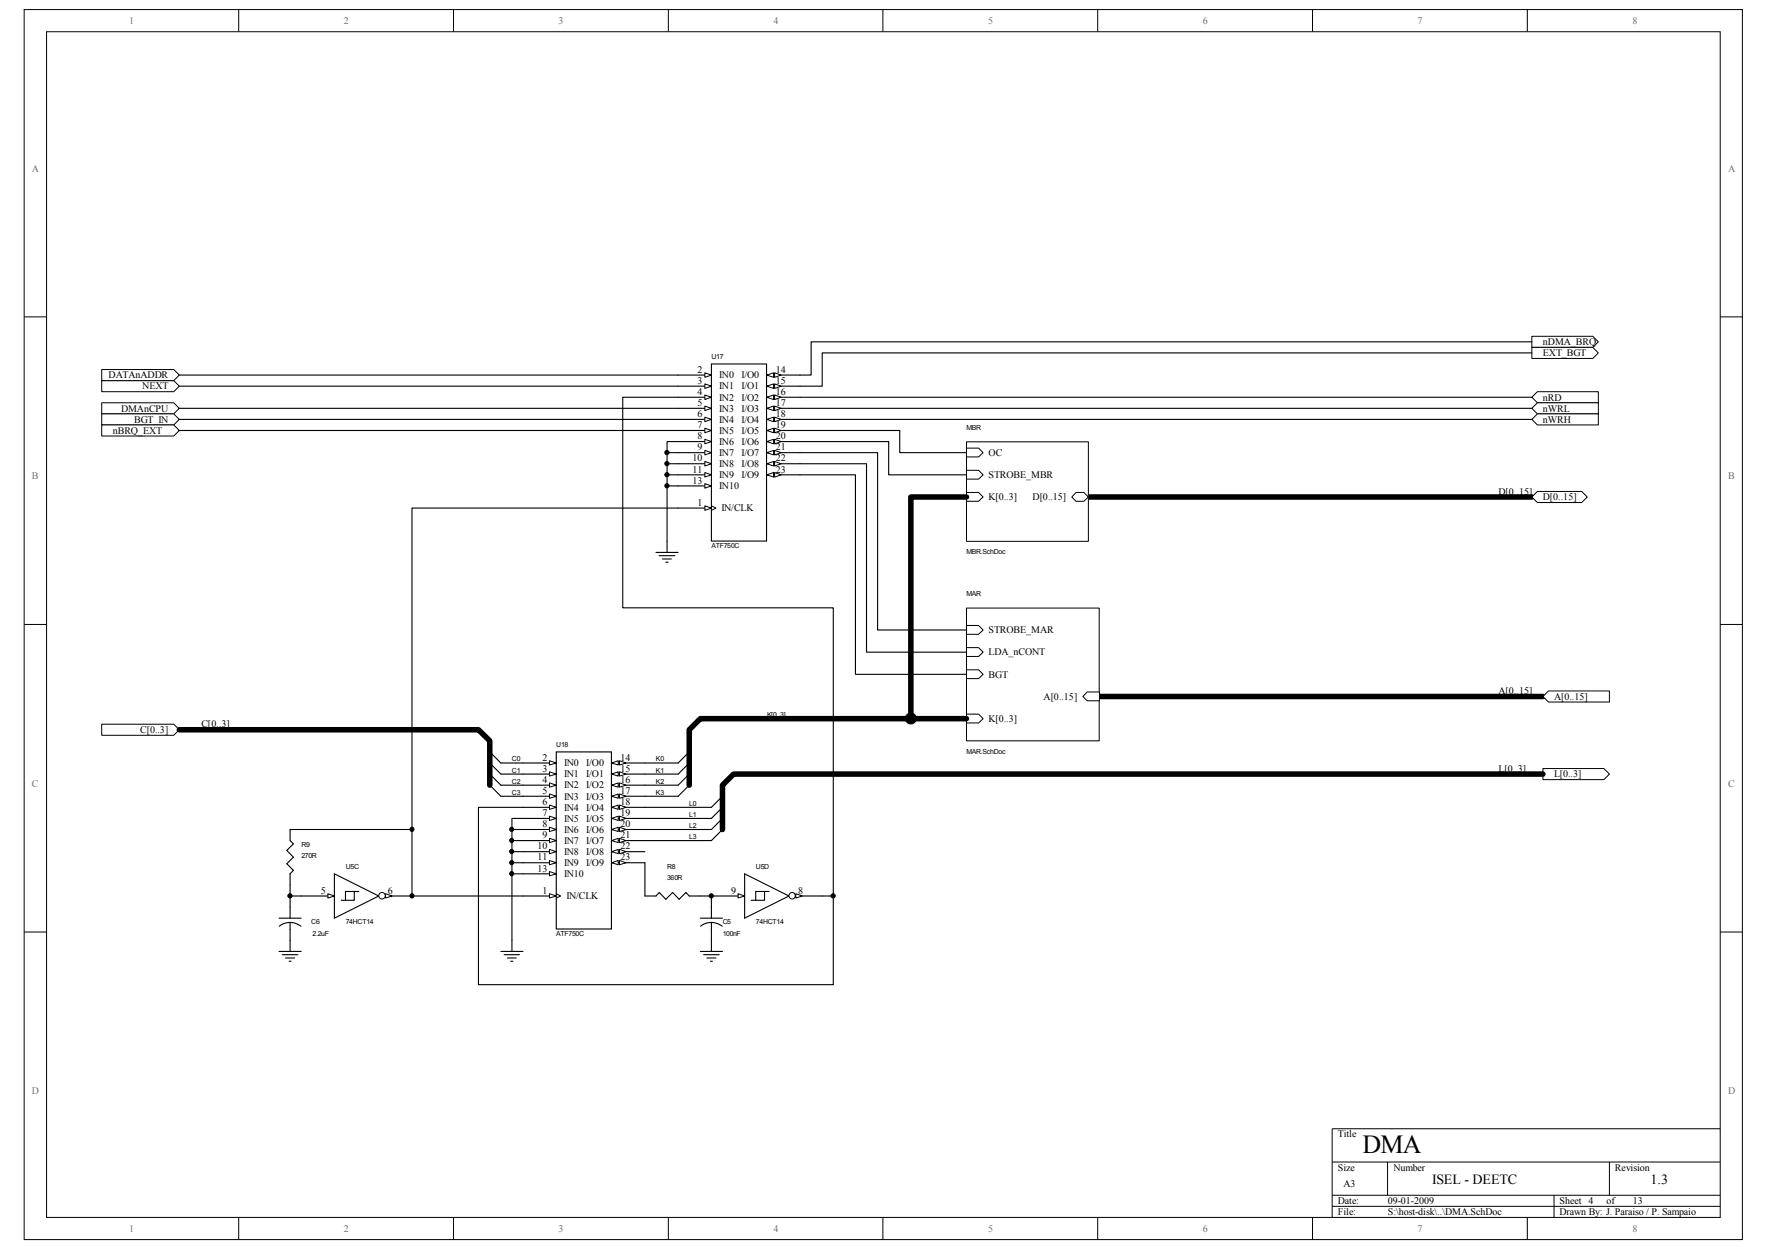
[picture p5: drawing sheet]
<svg xmlns="http://www.w3.org/2000/svg" width="297mm" height="210mm" viewBox="0 0 297 210" stroke-linecap="round" stroke-linejoin="round" font-family="sans-serif">
<path d="M4.1 1.6h288.8v206.7h-288.8z" fill="none" stroke="#000" stroke-width=".17"/>
<path d="M7.9 5.4h281.3v199.2h-281.3z" fill="#fff"/>
<g fill="none" stroke="#000" stroke-width=".17">
<path d="M7.8 5.3h281.4v199.3h-281.4zM40.1 1.6v3.7M76.2 1.6v3.7M112.3 1.6v3.7M148.4 1.6v3.7M184.5 1.6v3.7M220.6 1.6v3.7M256.7 1.6v3.7M4.1 53.3h3.7M289.2 53.3h3.7M4.1 104.9h3.7M289.2 104.9h3.7"/>
<path d="M4.1 156.6h3.7M289.2 156.6h3.7M223.9 195.3h65.3M233.3 195.3v5.6M270.5 195.3v5.6M289.2 189.7h-65.3v14.9M40.1 204.6v3.7M76.2 204.6v3.7M112.3 204.6v3.7M148.4 204.6v3.7M184.5 204.6v3.7M220.6 204.6v3.7"/>
<path d="M223.9 200.9h65.3M223.9 202.7h65.3M256.7 204.6v3.7M261.2 200.9v3.7"/>
</g>
<g fill="none" stroke="#000" stroke-width=".19">
<path d="M112.1 76.1h1.9M112.1 77.9h1.9M112.1 79.8h1.9M134.5 68.6h123M134.5 66.8h123M134.5 70.5h123M112.1 81.7h1.9M48.8 139.4h20.5M84.2 128.2h3.7M84.2 130.1h3.7M84.2 132h3.7M84.2 133.8h3.7"/>
<path d="M86.1 139.4h1.8M108.4 128.2h5.6M108.4 130.1h5.6M108.4 132h5.6M108.4 133.8h5.6M108.4 135.7h11.2M108.4 137.5h11.2M108.4 139.4h11.2M48.8 150.6h1.8M86.1 141.3h1.8M86.1 143.1h1.8M86.1 145h1.8"/>
<path d="M86.1 146.9h1.8M108.4 145v5.6M108.4 141.3h11.2M138.2 150.6h1.9"/>
</g>
<path d="M183 83.5h74.5M184.8 117.1h74.6" fill="none" stroke="#000" stroke-width=".93"/>
<path d="M119.6 61.2h9.3v29.7h-9.3z" fill-rule="evenodd" fill="#fff"/>
<path d="M119.6 61.2h9.3v29.7h-9.3zM114 85.4h5.6" fill="none" stroke="#000" stroke-width=".19"/>
<path d="M119.6 85l.8 .4-.8 .4" fill="none" stroke="#000" stroke-width=".17"/>
<path d="M118.5 85l1.1 .4-1.1 .4z" fill="#fff"/>
<path d="M118.5 85l1.1 .4-1.1 .4z" fill="none" stroke="#000" stroke-width=".17"/>
<path d="M114 63h5.6" fill="none" stroke="#000" stroke-width=".19"/>
<path d="M118.5 62.7l1.1 .3-1.1 .4z" fill="#fff"/>
<path d="M118.5 62.7l1.1 .3-1.1 .4z" fill="none" stroke="#000" stroke-width=".17"/>
<path d="M114 64.9h5.6" fill="none" stroke="#000" stroke-width=".19"/>
<path d="M118.5 64.5l1.1 .4-1.1 .4z" fill="#fff"/>
<path d="M118.5 64.5l1.1 .4-1.1 .4z" fill="none" stroke="#000" stroke-width=".17"/>
<path d="M114 66.8h5.6" fill="none" stroke="#000" stroke-width=".19"/>
<path d="M118.5 66.4l1.1 .4-1.1 .3z" fill="#fff"/>
<path d="M118.5 66.4l1.1 .4-1.1 .3z" fill="none" stroke="#000" stroke-width=".17"/>
<path d="M114 68.6h5.6" fill="none" stroke="#000" stroke-width=".19"/>
<path d="M118.5 68.2l1.1 .4-1.1 .4z" fill="#fff"/>
<path d="M118.5 68.2l1.1 .4-1.1 .4z" fill="none" stroke="#000" stroke-width=".17"/>
<path d="M114 70.5h5.6" fill="none" stroke="#000" stroke-width=".19"/>
<path d="M118.5 70.1l1.1 .4-1.1 .4z" fill="#fff"/>
<path d="M118.5 70.1l1.1 .4-1.1 .4z" fill="none" stroke="#000" stroke-width=".17"/>
<path d="M114 72.3h5.6" fill="none" stroke="#000" stroke-width=".19"/>
<path d="M118.5 72l1.1 .3-1.1 .4z" fill="#fff"/>
<path d="M118.5 72l1.1 .3-1.1 .4z" fill="none" stroke="#000" stroke-width=".17"/>
<path d="M114 74.2h5.6" fill="none" stroke="#000" stroke-width=".19"/>
<path d="M118.5 73.8l1.1 .4-1.1 .4z" fill="#fff"/>
<path d="M118.5 73.8l1.1 .4-1.1 .4z" fill="none" stroke="#000" stroke-width=".17"/>
<path d="M114 76.1h5.6" fill="none" stroke="#000" stroke-width=".19"/>
<path d="M118.5 75.7l1.1 .4-1.1 .4z" fill="#fff"/>
<path d="M118.5 75.7l1.1 .4-1.1 .4z" fill="none" stroke="#000" stroke-width=".17"/>
<path d="M114 77.9h5.6" fill="none" stroke="#000" stroke-width=".19"/>
<path d="M118.5 77.6l1.1 .3-1.1 .4z" fill="#fff"/>
<path d="M118.5 77.6l1.1 .3-1.1 .4z" fill="none" stroke="#000" stroke-width=".17"/>
<path d="M114 79.8h5.6" fill="none" stroke="#000" stroke-width=".19"/>
<path d="M118.5 79.4l1.1 .4-1.1 .4z" fill="#fff"/>
<path d="M118.5 79.4l1.1 .4-1.1 .4z" fill="none" stroke="#000" stroke-width=".17"/>
<path d="M114 81.7h5.6" fill="none" stroke="#000" stroke-width=".19"/>
<path d="M118.5 81.3l1.1 .4-1.1 .3z" fill="#fff"/>
<path d="M118.5 81.3l1.1 .4-1.1 .3z" fill="none" stroke="#000" stroke-width=".17"/>
<path d="M128.9 63h5.6" fill="none" stroke="#000" stroke-width=".19"/>
<path d="M128.9 63l1.1-.3v.7z" fill="#fff"/>
<path d="M128.9 63l1.1-.3v.7z" fill="none" stroke="#000" stroke-width=".17"/>
<path d="M130.2 62.7l1.1 .3-1.1 .4z" fill="#fff"/>
<path d="M130.2 62.7l1.1 .3-1.1 .4z" fill="none" stroke="#000" stroke-width=".17"/>
<path d="M128.9 64.9h5.6" fill="none" stroke="#000" stroke-width=".19"/>
<path d="M128.9 64.9l1.1-.4v.8z" fill="#fff"/>
<path d="M128.9 64.9l1.1-.4v.8z" fill="none" stroke="#000" stroke-width=".17"/>
<path d="M130.2 64.5l1.1 .4-1.1 .4z" fill="#fff"/>
<path d="M130.2 64.5l1.1 .4-1.1 .4z" fill="none" stroke="#000" stroke-width=".17"/>
<path d="M128.9 66.8h5.6" fill="none" stroke="#000" stroke-width=".19"/>
<path d="M128.9 66.8l1.1-.4v.7z" fill="#fff"/>
<path d="M128.9 66.8l1.1-.4v.7z" fill="none" stroke="#000" stroke-width=".17"/>
<path d="M130.2 66.4l1.1 .4-1.1 .3z" fill="#fff"/>
<path d="M130.2 66.4l1.1 .4-1.1 .3z" fill="none" stroke="#000" stroke-width=".17"/>
<path d="M128.9 68.6h5.6" fill="none" stroke="#000" stroke-width=".19"/>
<path d="M128.9 68.6l1.1-.4v.8z" fill="#fff"/>
<path d="M128.9 68.6l1.1-.4v.8z" fill="none" stroke="#000" stroke-width=".17"/>
<path d="M130.2 68.2l1.1 .4-1.1 .4z" fill="#fff"/>
<path d="M130.2 68.2l1.1 .4-1.1 .4z" fill="none" stroke="#000" stroke-width=".17"/>
<path d="M128.9 70.5h5.6" fill="none" stroke="#000" stroke-width=".19"/>
<path d="M128.9 70.5l1.1-.4v.8z" fill="#fff"/>
<path d="M128.9 70.5l1.1-.4v.8z" fill="none" stroke="#000" stroke-width=".17"/>
<path d="M130.2 70.1l1.1 .4-1.1 .4z" fill="#fff"/>
<path d="M130.2 70.1l1.1 .4-1.1 .4z" fill="none" stroke="#000" stroke-width=".17"/>
<path d="M128.9 72.3h5.6" fill="none" stroke="#000" stroke-width=".19"/>
<path d="M128.9 72.3l1.1-.3v.7z" fill="#fff"/>
<path d="M128.9 72.3l1.1-.3v.7z" fill="none" stroke="#000" stroke-width=".17"/>
<path d="M130.2 72l1.1 .3-1.1 .4z" fill="#fff"/>
<path d="M130.2 72l1.1 .3-1.1 .4z" fill="none" stroke="#000" stroke-width=".17"/>
<path d="M128.9 74.2h5.6" fill="none" stroke="#000" stroke-width=".19"/>
<path d="M128.9 74.2l1.1-.4v.8z" fill="#fff"/>
<path d="M128.9 74.2l1.1-.4v.8z" fill="none" stroke="#000" stroke-width=".17"/>
<path d="M130.2 73.8l1.1 .4-1.1 .4z" fill="#fff"/>
<path d="M130.2 73.8l1.1 .4-1.1 .4z" fill="none" stroke="#000" stroke-width=".17"/>
<path d="M128.9 76.1h5.6" fill="none" stroke="#000" stroke-width=".19"/>
<path d="M128.9 76.1l1.1-.4v.8z" fill="#fff"/>
<path d="M128.9 76.1l1.1-.4v.8z" fill="none" stroke="#000" stroke-width=".17"/>
<path d="M130.2 75.7l1.1 .4-1.1 .4z" fill="#fff"/>
<path d="M130.2 75.7l1.1 .4-1.1 .4z" fill="none" stroke="#000" stroke-width=".17"/>
<path d="M128.9 77.9h5.6" fill="none" stroke="#000" stroke-width=".19"/>
<path d="M128.9 77.9l1.1-.3v.7z" fill="#fff"/>
<path d="M128.9 77.9l1.1-.3v.7z" fill="none" stroke="#000" stroke-width=".17"/>
<path d="M130.2 77.6l1.1 .3-1.1 .4z" fill="#fff"/>
<path d="M130.2 77.6l1.1 .3-1.1 .4z" fill="none" stroke="#000" stroke-width=".17"/>
<path d="M128.9 79.8h5.6" fill="none" stroke="#000" stroke-width=".19"/>
<path d="M128.9 79.8l1.1-.4v.8z" fill="#fff"/>
<path d="M128.9 79.8l1.1-.4v.8z" fill="none" stroke="#000" stroke-width=".17"/>
<path d="M130.2 79.4l1.1 .4-1.1 .4z" fill="#fff"/>
<path d="M130.2 79.4l1.1 .4-1.1 .4z" fill="none" stroke="#000" stroke-width=".17"/>
<path d="M48.8 139.4v1.9l.5 .5-1.1 1.1 1.1 1.2-1.1 1.1 1.1 1.1-.5 .6v1.8M119.6 150.6h5.6M125.2 146.9l7.4 3.7-7.4 3.7zM128.5 149.8v1.5h-2.2M129.3 149.8h-2.3v1.5" fill="none" stroke="#000" stroke-width=".19"/>
<path d="M124.1 150.2l1.1 .4-1.1 .3z" fill="#fff"/>
<path d="M124.1 150.2l1.1 .4-1.1 .3z" fill="none" stroke="#000" stroke-width=".17"/>
<path d="M132.6 150.6h5.6" fill="none" stroke="#000" stroke-width=".19"/>
<circle cx="133.2" cy="150.5" r=".53" fill="#fff"/>
<circle cx="133.2" cy="150.5" r=".53" fill="none" stroke="#000" stroke-width=".17"/>
<path d="M133.8 150.2l1.1 .4-1.1 .3z" fill="#fff"/>
<path d="M133.8 150.2l1.1 .4-1.1 .3z" fill="none" stroke="#000" stroke-width=".17"/>
<path d="M50.6 150.6h5.6M56.2 146.9l7.5 3.7-7.5 3.7zM59.6 149.8v1.5h-2.2M60.3 149.8h-2.2v1.5" fill="none" stroke="#000" stroke-width=".19"/>
<path d="M55.1 150.2l1.1 .4-1.1 .3z" fill="#fff"/>
<path d="M55.1 150.2l1.1 .4-1.1 .3z" fill="none" stroke="#000" stroke-width=".17"/>
<path d="M63.7 150.6h5.6" fill="none" stroke="#000" stroke-width=".19"/>
<circle cx="64.2" cy="150.5" r=".55" fill="#fff"/>
<circle cx="64.2" cy="150.5" r=".55" fill="none" stroke="#000" stroke-width=".17"/>
<path d="M64.8 150.2l1.1 .4-1.1 .3z" fill="#fff"/>
<path d="M64.8 150.2l1.1 .4-1.1 .3z" fill="none" stroke="#000" stroke-width=".17"/>
<path d="M93.5 126.4h9.3v29.7h-9.3z" fill-rule="evenodd" fill="#fff"/>
<path d="M93.5 126.4h9.3v29.7h-9.3zM87.9 150.6h5.6" fill="none" stroke="#000" stroke-width=".19"/>
<path d="M93.5 150.2l.7 .4-.7 .3" fill="none" stroke="#000" stroke-width=".17"/>
<path d="M92.4 150.2l1.1 .4-1.1 .3z" fill="#fff"/>
<path d="M92.4 150.2l1.1 .4-1.1 .3z" fill="none" stroke="#000" stroke-width=".17"/>
<path d="M87.9 128.2h5.6" fill="none" stroke="#000" stroke-width=".19"/>
<path d="M92.4 127.8l1.1 .4-1.1 .4z" fill="#fff"/>
<path d="M92.4 127.8l1.1 .4-1.1 .4z" fill="none" stroke="#000" stroke-width=".17"/>
<path d="M87.9 130.1h5.6" fill="none" stroke="#000" stroke-width=".19"/>
<path d="M92.4 129.7l1.1 .4-1.1 .3z" fill="#fff"/>
<path d="M92.4 129.7l1.1 .4-1.1 .3z" fill="none" stroke="#000" stroke-width=".17"/>
<path d="M87.9 132h5.6" fill="none" stroke="#000" stroke-width=".19"/>
<path d="M92.4 131.6l1.1 .4-1.1 .3z" fill="#fff"/>
<path d="M92.4 131.6l1.1 .4-1.1 .3z" fill="none" stroke="#000" stroke-width=".17"/>
<path d="M87.9 133.8h5.6" fill="none" stroke="#000" stroke-width=".19"/>
<path d="M92.4 133.4l1.1 .4-1.1 .4z" fill="#fff"/>
<path d="M92.4 133.4l1.1 .4-1.1 .4z" fill="none" stroke="#000" stroke-width=".17"/>
<path d="M87.9 135.7h5.6" fill="none" stroke="#000" stroke-width=".19"/>
<path d="M92.4 135.3l1.1 .4-1.1 .3z" fill="#fff"/>
<path d="M92.4 135.3l1.1 .4-1.1 .3z" fill="none" stroke="#000" stroke-width=".17"/>
<path d="M87.9 137.5h5.6" fill="none" stroke="#000" stroke-width=".19"/>
<path d="M92.4 137.2l1.1 .3-1.1 .4z" fill="#fff"/>
<path d="M92.4 137.2l1.1 .3-1.1 .4z" fill="none" stroke="#000" stroke-width=".17"/>
<path d="M87.9 139.4h5.6" fill="none" stroke="#000" stroke-width=".19"/>
<path d="M92.4 139l1.1 .4-1.1 .3z" fill="#fff"/>
<path d="M92.4 139l1.1 .4-1.1 .3z" fill="none" stroke="#000" stroke-width=".17"/>
<path d="M87.9 141.3h5.6" fill="none" stroke="#000" stroke-width=".19"/>
<path d="M92.4 140.9l1.1 .4-1.1 .3z" fill="#fff"/>
<path d="M92.4 140.9l1.1 .4-1.1 .3z" fill="none" stroke="#000" stroke-width=".17"/>
<path d="M87.9 143.1h5.6" fill="none" stroke="#000" stroke-width=".19"/>
<path d="M92.4 142.7l1.1 .4-1.1 .4z" fill="#fff"/>
<path d="M92.4 142.7l1.1 .4-1.1 .4z" fill="none" stroke="#000" stroke-width=".17"/>
<path d="M87.9 145h5.6" fill="none" stroke="#000" stroke-width=".19"/>
<path d="M92.4 144.6l1.1 .4-1.1 .3z" fill="#fff"/>
<path d="M92.4 144.6l1.1 .4-1.1 .3z" fill="none" stroke="#000" stroke-width=".17"/>
<path d="M87.9 146.9h5.6" fill="none" stroke="#000" stroke-width=".19"/>
<path d="M92.4 146.5l1.1 .4-1.1 .3z" fill="#fff"/>
<path d="M92.4 146.5l1.1 .4-1.1 .3z" fill="none" stroke="#000" stroke-width=".17"/>
<path d="M102.8 128.2h5.6" fill="none" stroke="#000" stroke-width=".19"/>
<path d="M102.8 128.2l1.1-.4v.8z" fill="#fff"/>
<path d="M102.8 128.2l1.1-.4v.8z" fill="none" stroke="#000" stroke-width=".17"/>
<path d="M104.1 127.8l1.1 .4-1.1 .4z" fill="#fff"/>
<path d="M104.1 127.8l1.1 .4-1.1 .4z" fill="none" stroke="#000" stroke-width=".17"/>
<path d="M102.8 130.1h5.6" fill="none" stroke="#000" stroke-width=".19"/>
<path d="M102.8 130.1l1.1-.4v.7z" fill="#fff"/>
<path d="M102.8 130.1l1.1-.4v.7z" fill="none" stroke="#000" stroke-width=".17"/>
<path d="M104.1 129.7l1.1 .4-1.1 .3z" fill="#fff"/>
<path d="M104.1 129.7l1.1 .4-1.1 .3z" fill="none" stroke="#000" stroke-width=".17"/>
<path d="M102.8 132h5.6" fill="none" stroke="#000" stroke-width=".19"/>
<path d="M102.8 132l1.1-.4v.7z" fill="#fff"/>
<path d="M102.8 132l1.1-.4v.7z" fill="none" stroke="#000" stroke-width=".17"/>
<path d="M104.1 131.6l1.1 .4-1.1 .3z" fill="#fff"/>
<path d="M104.1 131.6l1.1 .4-1.1 .3z" fill="none" stroke="#000" stroke-width=".17"/>
<path d="M102.8 133.8h5.6" fill="none" stroke="#000" stroke-width=".19"/>
<path d="M102.8 133.8l1.1-.4v.8z" fill="#fff"/>
<path d="M102.8 133.8l1.1-.4v.8z" fill="none" stroke="#000" stroke-width=".17"/>
<path d="M104.1 133.4l1.1 .4-1.1 .4z" fill="#fff"/>
<path d="M104.1 133.4l1.1 .4-1.1 .4z" fill="none" stroke="#000" stroke-width=".17"/>
<path d="M102.8 135.7h5.6" fill="none" stroke="#000" stroke-width=".19"/>
<path d="M102.8 135.7l1.1-.4v.7z" fill="#fff"/>
<path d="M102.8 135.7l1.1-.4v.7z" fill="none" stroke="#000" stroke-width=".17"/>
<path d="M104.1 135.3l1.1 .4-1.1 .3z" fill="#fff"/>
<path d="M104.1 135.3l1.1 .4-1.1 .3z" fill="none" stroke="#000" stroke-width=".17"/>
<path d="M102.8 137.5h5.6" fill="none" stroke="#000" stroke-width=".19"/>
<path d="M102.8 137.5l1.1-.3v.7z" fill="#fff"/>
<path d="M102.8 137.5l1.1-.3v.7z" fill="none" stroke="#000" stroke-width=".17"/>
<path d="M104.1 137.2l1.1 .3-1.1 .4z" fill="#fff"/>
<path d="M104.1 137.2l1.1 .3-1.1 .4z" fill="none" stroke="#000" stroke-width=".17"/>
<path d="M102.8 139.4h5.6" fill="none" stroke="#000" stroke-width=".19"/>
<path d="M102.8 139.4l1.1-.4v.7z" fill="#fff"/>
<path d="M102.8 139.4l1.1-.4v.7z" fill="none" stroke="#000" stroke-width=".17"/>
<path d="M104.1 139l1.1 .4-1.1 .3z" fill="#fff"/>
<path d="M104.1 139l1.1 .4-1.1 .3z" fill="none" stroke="#000" stroke-width=".17"/>
<path d="M102.8 141.3h5.6" fill="none" stroke="#000" stroke-width=".19"/>
<path d="M102.8 141.3l1.1-.4v.7z" fill="#fff"/>
<path d="M102.8 141.3l1.1-.4v.7z" fill="none" stroke="#000" stroke-width=".17"/>
<path d="M104.1 140.9l1.1 .4-1.1 .3z" fill="#fff"/>
<path d="M104.1 140.9l1.1 .4-1.1 .3z" fill="none" stroke="#000" stroke-width=".17"/>
<path d="M102.8 143.1h5.6" fill="none" stroke="#000" stroke-width=".19"/>
<path d="M102.8 143.1l1.1-.4v.8z" fill="#fff"/>
<path d="M102.8 143.1l1.1-.4v.8z" fill="none" stroke="#000" stroke-width=".17"/>
<path d="M104.1 142.7l1.1 .4-1.1 .4z" fill="#fff"/>
<path d="M104.1 142.7l1.1 .4-1.1 .4z" fill="none" stroke="#000" stroke-width=".17"/>
<path d="M102.8 145h5.6" fill="none" stroke="#000" stroke-width=".19"/>
<path d="M102.8 145l1.1-.4v.7z" fill="#fff"/>
<path d="M102.8 145l1.1-.4v.7z" fill="none" stroke="#000" stroke-width=".17"/>
<path d="M104.1 144.6l1.1 .4-1.1 .3z" fill="#fff"/>
<path d="M104.1 144.6l1.1 .4-1.1 .3z" fill="none" stroke="#000" stroke-width=".17"/>
<path d="M108.4 150.6h1.9l.5-.6 1.1 1.1 1.2-1.1 1.1 1.1 1.1-1.1 .6 .6h1.8M117.7 154.3h3.8M119.6 155l.8 .1 1 .6M119.6 155l-1.2 .3-.6 .4M119.6 152.4v1.9M119.6 155v3" fill="none" stroke="#000" stroke-width=".19"/>
<path d="M162.5 102.2h22.3v22.3h-22.3z" fill="#fff"/>
<path d="M162.5 102.2h22.3v22.3h-22.3z" fill="none" stroke="#000" stroke-width=".17"/>
<path d="M162.5 108.8h2l.8 .8-.8 .7h-2z" fill-rule="evenodd" fill="#fff"/>
<path d="M162.5 108.8h2l.8 .8-.8 .7h-2z" fill="none" stroke="#000" stroke-width=".17"/>
<path d="M162.5 120h2l.8 .8-.8 .7h-2z" fill-rule="evenodd" fill="#fff"/>
<path d="M162.5 120h2l.8 .8-.8 .7h-2z" fill="none" stroke="#000" stroke-width=".17"/>
<path d="M182.7 116.3h2.1v1.5h-2.1l-.7-.7z" fill-rule="evenodd" fill="#fff"/>
<path d="M182.7 116.3h2.1v1.5h-2.1l-.7-.7z" fill="none" stroke="#000" stroke-width=".17"/>
<path d="M162.5 112.6h2l.8 .7-.8 .7h-2z" fill-rule="evenodd" fill="#fff"/>
<path d="M162.5 112.6h2l.8 .7-.8 .7h-2z" fill="none" stroke="#000" stroke-width=".17"/>
<path d="M162.5 105.1h2l.8 .8-.8 .7h-2z" fill-rule="evenodd" fill="#fff"/>
<path d="M162.5 105.1h2l.8 .8-.8 .7h-2z" fill="none" stroke="#000" stroke-width=".17"/>
<path d="M46.9 154.3h3.7M48.8 155l.8 .1 1 .6M48.8 155l-1.2 .3-.7 .4M48.8 152.4v1.9M48.8 155v3" fill="none" stroke="#000" stroke-width=".19"/>
<path d="M162.5 74.3h20.5v16.7h-20.5z" fill="#fff"/>
<path d="M162.5 74.3h20.5v16.7h-20.5z" fill="none" stroke="#000" stroke-width=".17"/>
<path d="M162.5 82.8h2l.8 .7-.8 .7h-2z" fill-rule="evenodd" fill="#fff"/>
<path d="M162.5 82.8h2l.8 .7-.8 .7h-2z" fill="none" stroke="#000" stroke-width=".17"/>
<path d="M162.5 79h2l.8 .8-.8 .7h-2z" fill-rule="evenodd" fill="#fff"/>
<path d="M162.5 79h2l.8 .8-.8 .7h-2z" fill="none" stroke="#000" stroke-width=".17"/>
<path d="M180.9 82.8h1.3l.8 .7-.8 .7h-1.3l-.7-.7z" fill-rule="evenodd" fill="#fff"/>
<path d="M180.9 82.8h1.3l.8 .7-.8 .7h-1.3l-.7-.7z" fill="none" stroke="#000" stroke-width=".17"/>
<path d="M162.5 75.3h2l.8 .8-.8 .7h-2z" fill-rule="evenodd" fill="#fff"/>
<path d="M162.5 75.3h2l.8 .8-.8 .7h-2z" fill="none" stroke="#000" stroke-width=".17"/>
<path d="M17.1 64h12.1l.9 .9-.9 .9h-12.1z" fill-rule="evenodd" fill="#fff"/>
<path d="M17.1 64h12.1l.9 .9-.9 .9h-12.1z" fill="none" stroke="#000" stroke-width=".17"/>
<path d="M17.1 62.1h12.1l.9 .9-.9 1h-12.1z" fill-rule="evenodd" fill="#fff"/>
<path d="M17.1 62.1h12.1l.9 .9-.9 1h-12.1z" fill="none" stroke="#000" stroke-width=".17"/>
<path d="M259.4 117.1l.9-1h10.2v1.9h-10.2z" fill-rule="evenodd" fill="#fff"/>
<path d="M259.4 117.1l.9-1h10.2v1.9h-10.2z" fill="none" stroke="#000" stroke-width=".17"/>
<path d="M17.1 121.7h12.1l.9 .9-.9 1h-12.1z" fill-rule="evenodd" fill="#fff"/>
<path d="M17.1 121.7h12.1l.9 .9-.9 1h-12.1z" fill="none" stroke="#000" stroke-width=".17"/>
<path d="M259.4 129.2h10.2l.9 .9-.9 .9h-10.2z" fill-rule="evenodd" fill="#fff"/>
<path d="M259.4 129.2h10.2l.9 .9-.9 .9h-10.2z" fill="none" stroke="#000" stroke-width=".17"/>
<path d="M257.5 66.8l.9-1h10.3v1.9h-10.3z" fill-rule="evenodd" fill="#fff"/>
<path d="M257.5 66.8l.9-1h10.3v1.9h-10.3z" fill="none" stroke="#000" stroke-width=".17"/>
<path d="M257.5 68.6l.9-.9h10.3v1.9h-10.3z" fill-rule="evenodd" fill="#fff"/>
<path d="M257.5 68.6l.9-.9h10.3v1.9h-10.3z" fill="none" stroke="#000" stroke-width=".17"/>
<path d="M257.5 70.5l.9-.9h10.3v1.8h-10.3z" fill-rule="evenodd" fill="#fff"/>
<path d="M257.5 70.5l.9-.9h10.3v1.8h-10.3z" fill="none" stroke="#000" stroke-width=".17"/>
<path d="M257.5 56.5h10.3l.9 .9-.9 1h-10.3z" fill-rule="evenodd" fill="#fff"/>
<path d="M257.5 56.5h10.3l.9 .9-.9 1h-10.3z" fill="none" stroke="#000" stroke-width=".17"/>
<path d="M17.1 67.7h12.1l.9 .9-.9 1h-12.1z" fill-rule="evenodd" fill="#fff"/>
<path d="M17.1 67.7h12.1l.9 .9-.9 1h-12.1z" fill="none" stroke="#000" stroke-width=".17"/>
<g fill="none" stroke="#000" stroke-width=".19">
<path d="M30.1 64.9h83.9M114 66.8h-9.3v35.4h35.4v63.3h-59.7v-29.8h7.5M114 74.2h-1.9v18.6M134.5 77.9h11.2v31.7h16.8M134.5 79.8h9.3v33.5h18.7M134.5 74.2h14.9v5.6h13.1M134.5 76.1h13v29.8h15M134.5 72.3h16.8v3.8h11.2M110.3 92.8h3.7M110.8 93.4h2.6M111.4 93.9h1.5M111.9 94.5h.4"/>
<path d="M114 85.4h-44.7v65.2h18.6M82.3 126.4l1.9 1.8M82.3 128.2l1.9 1.9M82.3 130.1l1.9 1.9M82.3 132l1.9 1.8M87.9 137.5h-1.8v22.4M115.9 126.4l-1.9 1.8M115.9 128.2l-1.9 1.9M115.9 130.1l-1.9 1.9M115.9 132l-1.9 1.8M121.5 133.8l-1.9 1.9M121.5 135.7l-1.9 1.8"/>
<path d="M121.5 137.5l-1.9 1.9M121.5 139.4l-1.9 1.9M46.9 159.9h3.7M48.8 148.7v3.7M48.8 158v1.9M84.2 159.9h3.7M117.7 150.6h1.9v1.8M117.7 159.9h3.8M119.6 158v1.9M47.5 160.4h2.6M48 161h1.5M48.6 161.5h.3"/>
<path d="M84.7 160.4h2.6M85.3 161h1.5M85.8 161.5h.4M118.3 160.4h2.6M118.8 161h1.6M119.4 161.5h.4"/>
</g>
<path d="M162.5 83.5h-9.4v37.3M30.1 122.6h50.3l1.9 1.9v7.5M162.5 120.8h-44.8l-1.8 1.8v9.4M259.4 130.1h-136.1l-1.8 1.9v7.4" fill="none" stroke="#000" stroke-width=".93"/>
<path d="M257.5 58.4h10.3l.9 .9-.9 .9h-10.3z" fill-rule="evenodd" fill="#fff"/>
<path d="M257.5 58.4h10.3l.9 .9-.9 .9h-10.3z" fill="none" stroke="#000" stroke-width=".17"/>
<path d="M257.5 57.4h-121.1v5.6h-1.9M257.5 59.3h-119.3v5.6h-3.7M30.1 68.6h83.9" fill="none" stroke="#000" stroke-width=".19"/>
<path d="M17.1 69.6h12.1l.9 .9-.9 .9h-12.1z" fill-rule="evenodd" fill="#fff"/>
<path d="M17.1 69.6h12.1l.9 .9-.9 .9h-12.1z" fill="none" stroke="#000" stroke-width=".17"/>
<path d="M30.1 70.5h83.9" fill="none" stroke="#000" stroke-width=".19"/>
<path d="M17.1 71.4h12.1l.9 .9-.9 1h-12.1z" fill-rule="evenodd" fill="#fff"/>
<path d="M17.1 71.4h12.1l.9 .9-.9 1h-12.1z" fill="none" stroke="#000" stroke-width=".17"/>
<path d="M30.1 72.3h83.9" fill="none" stroke="#000" stroke-width=".19"/>
<path d="M257.5 83.5l.9-.9h7.5l.9 .9-.9 1h-7.5z" fill-rule="evenodd" fill="#fff"/>
<g fill="none" stroke="#000" stroke-width=".17">
<path d="M257.5 83.5l.9-.9h7.5l.9 .9-.9 1h-7.5z"/>
<circle cx="112.1" cy="76.1" r=".36"/>
<circle cx="112.1" cy="79.8" r=".36"/>
<circle cx="112.1" cy="77.9" r=".36"/>
<circle cx="112.1" cy="81.6" r=".36"/>
<circle cx="69.2" cy="139.4" r=".35"/>
<circle cx="86" cy="139.4" r=".35"/>
<circle cx="153.1" cy="120.8" r=".92"/>
<circle cx="48.7" cy="150.6" r=".36"/>
<circle cx="69.2" cy="150.6" r=".35"/>
<circle cx="86" cy="141.2" r=".35"/>
<circle cx="86" cy="146.8" r=".35"/>
<circle cx="86" cy="145" r=".35"/>
<circle cx="86" cy="143.1" r=".35"/>
<circle cx="119.6" cy="150.6" r=".36"/>
<circle cx="140.1" cy="150.6" r=".36"/>
</g>
<path d="M30.1 63h83.9" fill="none" stroke="#000" stroke-width=".19"/>
<g fill="#000">
<circle cx="112.1" cy="76.1" r=".36"/>
<circle cx="112.1" cy="79.8" r=".36"/>
<circle cx="112.1" cy="77.9" r=".36"/>
<circle cx="112.1" cy="81.6" r=".36"/>
<circle cx="69.2" cy="139.4" r=".35"/>
<circle cx="86" cy="139.4" r=".35"/>
<circle cx="153.1" cy="120.8" r=".92"/>
<circle cx="48.7" cy="150.6" r=".36"/>
<circle cx="69.2" cy="150.6" r=".35"/>
<circle cx="86" cy="141.2" r=".35"/>
<circle cx="86" cy="146.8" r=".35"/>
<circle cx="86" cy="145" r=".35"/>
<circle cx="86" cy="143.1" r=".35"/>
<circle cx="119.6" cy="150.6" r=".36"/>
<circle cx="140.1" cy="150.6" r=".36"/>
</g>
<text font-size="4.4" x="229" y="193.7">DMA</text>
<g font-size="2.4">
<text x="240.7" y="199">ISEL - DEETC</text>
<text x="277.4" y="199">1.3</text>
</g>
<g font-size="1.7" fill="#706f64">
<text x="21.7" y="4">1</text>
<text x="57.8" y="4">2</text>
<text x="93.9" y="4">3</text>
<text x="130" y="4">4</text>
<text x="166.1" y="4">5</text>
<text x="202.2" y="4">6</text>
<text x="238.3" y="4">7</text>
<text x="274.4" y="4">8</text>
<text x="5.3" y="28.9">A</text>
<text x="290.5" y="28.9">A</text>
<text x="5.4" y="80.6">B</text>
<text x="290.5" y="80.6">B</text>
<text x="5.4" y="132.2">C</text>
<text x="290.5" y="132.2">C</text>
<text x="5.3" y="183.9">D</text>
<text x="290.5" y="183.9">D</text>
<text x="21.7" y="207">1</text>
<text x="57.8" y="207">2</text>
<text x="93.9" y="207">3</text>
<text x="130" y="207">4</text>
<text x="166.1" y="207">5</text>
<text x="202.2" y="207">6</text>
<text x="238.3" y="207">7</text>
<text x="274.4" y="207">8</text>
</g>
<g font-size="1.7">
<text x="259.4" y="58">nDMA_BRQ</text>
<text x="259.4" y="59.9">EXT_BGT</text>
<text x="18.2" y="63.6">DATAnADDR</text>
<text x="23.9" y="65.4">NEXT</text>
<text x="117.3" y="62.7">2</text>
<text x="117.3" y="64.5">3</text>
<text x="120.9" y="63.6">IN0</text>
<text x="120.9" y="65.4">IN1</text>
<text x="124.7" y="63.6">I/O0</text>
<text x="124.7" y="65.4">I/O1</text>
<text x="130.4" y="62.7">14</text>
<text x="130.4" y="64.5">15</text>
<text x="20.4" y="69.2">DMAnCPU</text>
<text x="22.6" y="71">BGT_IN</text>
<text x="117.3" y="66.4">4</text>
<text x="117.3" y="68.2">5</text>
<text x="117.3" y="70.1">6</text>
<text x="117.3" y="72">7</text>
<text x="120.9" y="67.3">IN2</text>
<text x="120.9" y="69.2">IN3</text>
<text x="120.9" y="71">IN4</text>
<text x="124.7" y="67.3">I/O2</text>
<text x="124.7" y="69.2">I/O3</text>
<text x="124.7" y="71">I/O4</text>
<text x="130.4" y="66.4">16</text>
<text x="130.4" y="68.2">17</text>
<text x="130.4" y="70.1">18</text>
<text x="130.4" y="72">19</text>
<text x="259.4" y="67.3">nRD</text>
<text x="259.4" y="69.2">nWRL</text>
<text x="259.4" y="71">nWRH</text>
<text x="19" y="72.9">nBRQ_EXT</text>
<text x="116.4" y="77.6">10</text>
<text x="117.3" y="73.8">8</text>
<text x="117.3" y="75.7">9</text>
<text x="120.9" y="72.9">IN5</text>
<text x="120.9" y="74.8">IN6</text>
<text x="120.9" y="76.6">IN7</text>
<text x="124.7" y="72.9">I/O5</text>
<text x="124.7" y="74.8">I/O6</text>
<text x="124.7" y="76.6">I/O7</text>
<text x="130.4" y="73.8">20</text>
<text x="130.4" y="75.7">21</text>
<text x="130.4" y="77.6">22</text>
<text x="166.2" y="76.6">OC</text>
<text x="116.4" y="79.4">11</text>
<text x="116.4" y="81.3">13</text>
<text x="120.9" y="78.5">IN8</text>
<text x="120.9" y="80.3">IN9</text>
<text x="120.9" y="82.2">IN10</text>
<text x="124.7" y="78.5">I/O8</text>
<text x="124.7" y="80.3">I/O9</text>
<text x="130.4" y="79.4">23</text>
<text x="166.2" y="80.3">STROBE_MBR</text>
<text x="251.9" y="83.1">D[0..15]</text>
<text x="117.3" y="85">1</text>
<text x="121.3" y="85.9">IN/CLK</text>
<text x="166.2" y="84.1">K[0..3]</text>
<text x="173.6" y="84.1">D[0..15]</text>
<text x="259.4" y="84.1">D[0..15]</text>
<text x="166.2" y="106.4">STROBE_MAR</text>
<text x="166.2" y="110.2">LDA_nCONT</text>
<text x="166.2" y="113.9">BGT</text>
<text x="175.4" y="117.6">A[0..15]</text>
<text x="251.9" y="116.7">A[0..15]</text>
<text x="261.2" y="117.6">A[0..15]</text>
<text x="23.6" y="123.2">C[0..3]</text>
<text x="33.9" y="122.3">C[0..3]</text>
<text x="166.2" y="121.3">K[0..3]</text>
<text x="91.2" y="127.8">2</text>
<text x="91.2" y="129.7">3</text>
<text x="91.2" y="131.6">4</text>
<text x="94.8" y="128.8">IN0</text>
<text x="94.8" y="130.6">IN1</text>
<text x="98.5" y="128.8">I/O0</text>
<text x="98.5" y="130.6">I/O1</text>
<text x="104.3" y="127.8">14</text>
<text x="104.3" y="129.7">15</text>
<text x="104.3" y="131.6">16</text>
<text x="251.9" y="129.7">L[0..3]</text>
<text x="261.2" y="130.6">L[0..3]</text>
<text x="91.2" y="133.4">5</text>
<text x="91.2" y="135.3">6</text>
<text x="91.2" y="137.2">7</text>
<text x="94.8" y="132.5">IN2</text>
<text x="94.8" y="134.4">IN3</text>
<text x="94.8" y="136.2">IN4</text>
<text x="98.5" y="132.5">I/O2</text>
<text x="98.5" y="134.4">I/O3</text>
<text x="98.5" y="136.2">I/O4</text>
<text x="104.3" y="133.4">17</text>
<text x="104.3" y="135.3">18</text>
<text x="104.3" y="137.2">19</text>
<text x="90.3" y="142.7">10</text>
<text x="91.2" y="139">8</text>
<text x="91.2" y="140.9">9</text>
<text x="94.8" y="138.1">IN5</text>
<text x="94.8" y="140">IN6</text>
<text x="94.8" y="141.8">IN7</text>
<text x="94.8" y="143.7">IN8</text>
<text x="98.5" y="138.1">I/O5</text>
<text x="98.5" y="140">I/O6</text>
<text x="98.5" y="141.8">I/O7</text>
<text x="98.5" y="143.7">I/O8</text>
<text x="104.3" y="139">20</text>
<text x="104.3" y="140.9">21</text>
<text x="104.3" y="142.7">22</text>
<text x="90.3" y="144.6">11</text>
<text x="90.3" y="146.5">13</text>
<text x="94.8" y="145.5">IN9</text>
<text x="94.8" y="147.4">IN10</text>
<text x="98.5" y="145.5">I/O9</text>
<text x="104.3" y="144.6">23</text>
<text x="53.9" y="150.2">5</text>
<text x="65.2" y="150.2">6</text>
<text x="91.2" y="150.2">1</text>
<text x="95.2" y="151.1">IN/CLK</text>
<text x="122.9" y="150.2">9</text>
<text x="134.2" y="150.2">8</text>
<text x="224.9" y="191.1">Title</text>
<text x="224.9" y="196.7">Size</text>
<text x="234.2" y="196.7">Number</text>
<text x="271.5" y="196.7">Revision</text>
<text x="224.9" y="202.3">Date:</text>
<text x="225.8" y="199.5">A3</text>
<text x="233.3" y="202.3">09-01-2009</text>
<text x="262.2" y="202.3">Sheet</text>
<text x="267" y="202.4">4</text>
<text x="270.1" y="202.3">of</text>
<text x="274.5" y="202.4">13</text>
<text x="224.9" y="204.2">File:</text>
<text x="233.3" y="204.2">S:\host-disk\..\DMA.SchDoc</text>
<text x="262.2" y="204.2">Drawn By: J. Paraiso / P. Sampaio</text>
</g>
<g font-size="1.2">
<text x="119.6" y="60.4">U17</text>
<text x="162.5" y="72.3">MBR</text>
<text x="119.6" y="92">ATF750C</text>
<text x="162.5" y="93.2">MBR.SchDoc</text>
<text x="162.5" y="100.2">MAR</text>
<text x="93.5" y="125.6">U18</text>
<text x="128.9" y="120.5">K[0..3]</text>
<text x="86.1" y="128">C0</text>
<text x="86.1" y="129.8">C1</text>
<text x="86.1" y="131.7">C2</text>
<text x="110.3" y="128">K0</text>
<text x="110.3" y="129.8">K1</text>
<text x="110.3" y="131.7">K2</text>
<text x="162.5" y="126.7">MAR.SchDoc</text>
<text x="86.1" y="133.6">C3</text>
<text x="110.3" y="133.6">K3</text>
<text x="115.9" y="135.4">L0</text>
<text x="115.9" y="137.3">L1</text>
<text x="50.7" y="142.3">R9</text>
<text x="115.9" y="139.1">L2</text>
<text x="115.9" y="141">L3</text>
<text x="50.7" y="144.2">270R</text>
<text x="58.1" y="146">U5C</text>
<text x="112.1" y="146">R8</text>
<text x="112.1" y="147.9">360R</text>
<text x="127.1" y="146">U5D</text>
<text x="52.3" y="155.4">C6</text>
<text x="58.1" y="155.4">74HCT14</text>
<text x="121.5" y="155.4">C5</text>
<text x="127.1" y="155.4">74HCT14</text>
<text x="52.5" y="157.2">2.2uF</text>
<text x="93.5" y="157.2">ATF750C</text>
<text x="121.5" y="157.2">100nF</text>
</g>
</svg>
